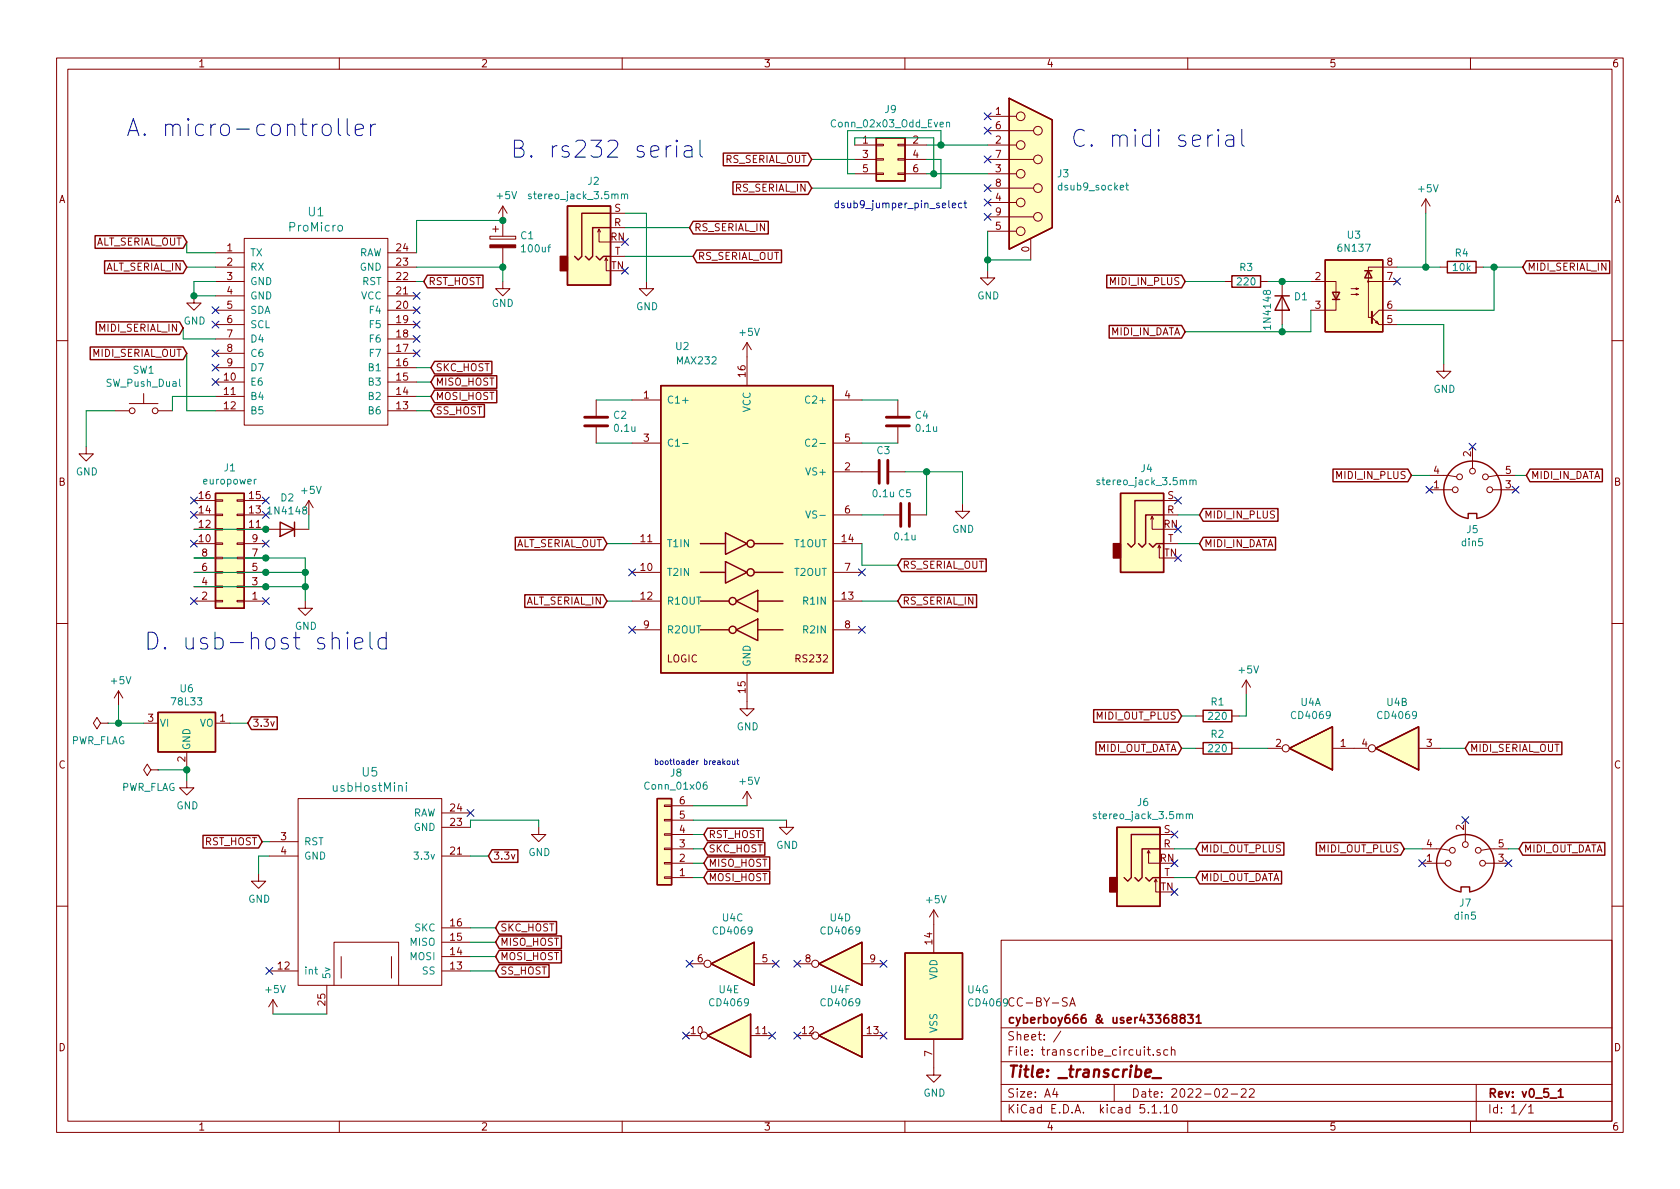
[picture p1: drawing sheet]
<svg xmlns="http://www.w3.org/2000/svg" width="297mm" height="210mm" viewBox="0 0 297 210" stroke-linecap="round" stroke-linejoin="round" font-family="sans-serif">
<g fill="none" stroke="#840000" stroke-width=".18">
<path d="M10 10.3h277v189.9h-277zM12 12.2h273v186.1h-273zM60 10.3v1.9M110 10.3v1.9M160 10.3v1.9M210 10.3v1.9M260 10.3v1.9M87.6 40v1M88.9 36.4v5.4M88.9 36.4l-.8 1.3M88.9 36.4l.8 1.3M107.9 37.7h2.6"/>
<path d="M151.1 30.7h3.8M151.1 28.2h3.8M151.1 25.6h3.8M154.9 30.6h1.3v.3h-1.3zM154.9 25.5h1.3v.3h-1.3zM154.9 28.1h1.3v.2h-1.3zM158.7 30.6h1.3v.3h-1.3zM158.7 25.5h1.3v.3h-1.3zM158.7 28.1h1.3v.2h-1.3zM160 30.7h3.8M160 28.2h3.8M160 25.6h3.8"/>
<path d="M174.6 38.3h8.2M174.6 35.8h5.1M174.6 33.3h8.2M174.6 30.7h5.1M174.6 28.2h8.2M174.6 25.6h5.1M174.6 23.1h8.2M174.6 20.6h5.1M252.1 35.2l-.8 1.2M252.1 35.2v2.5M252.1 35.2l.8 1.2M34.3 52.3v1.3h1.3l-1.3 1.3-1.3-1.3h1.3"/>
<path d="M38.1 49.8h5.1M38.1 47.2h5.1M38.1 44.7h5.1M38.1 59.9h5.1M38.1 57.4h5.1M38.1 54.9h5.1M38.1 52.3h5.1M43.2 42.2h25.4v33h-25.4zM68.6 49.8h5.1M68.6 47.2h5.1M68.6 44.7h5.1M68.6 59.9h5.1"/>
<path d="M68.6 57.4h5.1M68.6 54.9h5.1M68.6 52.3h5.1M86.6 41.8h4.6v.5h-4.6zM87.1 40.5h1M88.9 49.8v1.2h1.3l-1.3 1.3-1.3-1.3h1.3M88.9 43.8v2.8M105.7 41l.2-.5v2.3h2M105.9 40.5l.3 .5M106.9 46.1l.3-.5v2.3h.7M107.2 45.6l.2 .5M107.9 40.3h2.6"/>
<path d="M107.9 45.3h2.6M114.3 49.8v1.2h1.3l-1.3 1.3-1.3-1.3h1.3M174.6 47.9v1.2h1.3l-1.3 1.3-1.2-1.3h1.2M174.6 40.9h5.1M182.2 42.2v3.8M216.5 49.8h1.3M222.9 49.8h1.3M226.7 49.8v7.6M231.8 49.8h4.4v5.1h-4.4M238.9 52.1h1.3l-.4 .1v-.3l.4 .2M238.9 51h1.3l-.4 .2v-.3l.4 .1M241.9 49.8h5.1"/>
<path d="M242.7 56.3l1.1 1.1h3.2M243.2 57l.3-.2 .2 .5zM247 47.2h-5.1v8.9h.7M247 54.9h-3.2l-1.1 1.1M254.6 47.2h1.3M261 47.2h1.3M10 60.2h2M15.2 79v1.3h1.3l-1.3 1.2-1.2-1.2h1.2M20.3 72.6h2.6M22.9 71.4h5M25.4 69.6v1.8M27.9 72.6h2.6"/>
<path d="M38.1 67.6h5.1M38.1 70.1h5.1M38.1 72.6h5.1M38.1 65h5.1M38.1 62.5h5.1M68.6 67.6h5.1M68.6 70.1h5.1M68.6 72.6h5.1M68.6 65h5.1M68.6 62.5h5.1M105.4 70.7v2.8M105.4 75.6v2.8"/>
<path d="M111.8 70.7h5M111.8 78.4h5M132.1 60.6v7.6M132.1 60.6l-.8 1.2M132.1 60.6l.7 1.2M147.3 70.7h5.1M147.3 78.4h5.1M158.7 70.7v2.8M158.7 75.6v2.8M255.3 64.4v1.3h1.2l-1.2 1.2-1.3-1.2h1.3M260.3 79v3.8M285 60.2h2"/>
<path d="M34.3 91.1h3.8M34.3 96.1h3.8M34.3 93.6h3.8M34.3 88.5h3.8M34.3 98.7h3.8M38.1 93.5h1.3v.2h-1.3zM38.1 90.9h1.3v.3h-1.3zM38.1 88.4h1.3v.2h-1.3zM38.1 96h1.3v.3h-1.3zM38.1 98.5h1.3v.3h-1.3zM41.9 93.5h1.3v.2h-1.3zM41.9 90.9h1.3v.3h-1.3z"/>
<path d="M41.9 88.4h1.3v.2h-1.3zM41.9 96h1.3v.3h-1.3zM41.9 98.5h1.3v.3h-1.3zM43.2 91.1h3.8M43.2 96.1h3.8M43.2 93.6h11.4M43.2 88.5h3.8M43.2 98.7h3.8M54.6 88.5l-.8 1.3M54.6 88.5v2.6M54.6 88.5l.8 1.3M111.8 96.1h5"/>
<path d="M147.3 91.1h5.1M147.3 83.4h7.9M147.3 96.1h5.1M156.2 91.1h2.8M157.2 83.4h2.8M161 91.1h2.8M170.2 89.1v1.3h1.2l-1.2 1.3-1.3-1.3h1.3M203.5 91.8l.2-.5v2.3h2M203.7 91.3l.3 .5M204.7 96.9l.3-.5v2.3h.7M205 96.4l.2 .5M205.7 91.1h2.6"/>
<path d="M205.7 96.1h2.6M205.7 88.5h2.6M252.7 84.1h3.3l1.6 .2M252.7 86.6h4.1M263.9 86.6h4.1M268 84.1h-3.3l-1.6 .2M10 110.3h2M34.3 106.3h3.8M34.3 103.8h3.8M34.3 101.2h3.8M38.1 101.1h1.3v.2h-1.3zM38.1 103.6h1.3v.3h-1.3z"/>
<path d="M38.1 106.2h1.3v.2h-1.3zM41.9 101.1h1.3v.2h-1.3zM41.9 103.6h1.3v.3h-1.3zM41.9 106.2h1.3v.2h-1.3zM43.2 106.3h3.8M43.2 103.8h3.8M43.2 101.2h3.8M54 106.3v1.3h1.2l-1.2 1.2-1.3-1.2h1.3M111.8 106.3h5M111.8 101.2h5M111.8 111.4h5M132.1 119v6.3h1.2l-1.2 1.3-1.3-1.3h1.3"/>
<path d="M147.3 106.3h5.1M147.3 101.2h5.1M147.3 111.4h5.1M285 110.3h2M17.8 127.9l-.7-1-.6 1 .6 1 .7-1h1.2M19 127.9h.1M21 122.2l-.8 1.2M21 122.2v2.5M21 122.2l.7 1.2M25.4 127.9h2.5M26.7 136.1l-.7-1-.6 1 .6 1.1 .7-1.1h1.2M27.9 136.1h.1"/>
<path d="M33 138v1.3h1.3l-1.3 1.3-1.3-1.3h1.3M33 133v2.5M38.1 127.9h2.5M132.1 139.9l-.8 1.3M132.1 139.9v2.6M132.1 139.9l.7 1.3M211.5 132.3h1.2M211.5 126.6h1.2M217.8 132.3h1.3M217.8 126.6h1.3M220.3 120.3l-.7 1.2M220.3 120.3v2.5"/>
<path d="M220.3 120.3l.8 1.2M224.2 132.3h2.5M235.6 132.3h6.3M250.8 132.3h3.8M45.7 154.6v1.2h1.3l-1.3 1.3-1.3-1.3h1.3M47.6 151.4h5.1M47.6 148.8h5.1M52.7 141.2h25.4v33h-25.4zM78.1 151.4h5.1M78.1 146.3h5.1M78.1 143.8h5.1M95.2 146.3v1.3h1.3l-1.3 1.2-1.2-1.2h1.2"/>
<path d="M117.5 144.9h1.2v.3h-1.2zM117.5 142.4h1.2v.2h-1.2zM117.5 147.4h1.2v.3h-1.2zM117.5 152.5h1.2v.3h-1.2zM117.5 155.1h1.2v.2h-1.2zM117.5 150h1.2v.2h-1.2zM118.7 155.2h3.9M118.7 152.6h3.9M118.7 150.1h3.9M118.7 147.6h3.9M118.7 145h3.9M118.7 142.5h3.9"/>
<path d="M139.1 145v1.3h1.2l-1.2 1.3-1.3-1.3h1.3M202.8 150.9l.3-.5v2.2h2M203.1 150.4l.2 .5M204.1 156l.2-.6v2.3h.8M204.3 155.4l.3 .6M205.1 155.2h2.5M205.1 150.1h2.5M205.1 147.6h2.5M251.5 150.1h3.3l1.5 .3M251.5 152.6h4M259.1 145v3.8M262.6 152.6h4.1"/>
<path d="M266.7 150.1h-3.3l-1.5 .3M10 160.2h2M47.6 171.7h5.1M48.3 176.8l-.8 1.2M48.3 176.8v2.5M48.3 176.8l.7 1.2M57.8 174.2v5.1M59.1 174.2v-7.6h11.4v7.6M60.3 169.2v3.8M69.2 169.2v3.8M78.1 171.7h5.1M78.1 169.2h5.1"/>
<path d="M78.1 166.6h5.1M78.1 164.1h5.1M121.9 170.4h2.6M133.3 170.4h3.9M141 170.4h2.5M152.4 170.4h3.8M165.1 160.9l-.8 1.3M165.1 160.9v7.6M165.1 160.9l.8 1.3M177 166.3h108v32h-108zM188.7 176.5l-.6-.1-.3 .3 .1 .3 .7 .3 .1 .2-.1 .3a.62 .62 0 0 1-.8 0M189.1 177.9l.5-1.5 .5 1.5"/>
<path d="M189.3 177.5h.7M285 160.2h2M60 198.3v1.9M110 198.3v1.9M121.3 183.1h2.5M132.7 183.1h3.8M141 183.1h2.5M152.4 183.1h3.8M160 198.3v1.9M165.1 183.8v6.3h1.3l-1.3 1.3-1.3-1.3h1.3M177 194.8h108M177 191.8h108"/>
<path d="M177 187.8h108M177 181.8h108M186.5 192.5l-.4 1h1M186.8 193v1M187.6 182.3l-1.3 2M197 191.8v3M202.8 185.6h.6M203 185.1v1.3l.4 .2M203.7 195.8l.4-.5v1.5M203.7 196.8h.8M203.9 186.5v.1M205.1 185.7l-.4-.1-.2 .2 .1 .2 .5 .2v.3h-.6"/>
<path d="M205.2 196.7v.1M205.8 195.8l.4-.5v1.5M205.8 196.8h.9M206.5 185.7l-.5-.1-.2 .3v.6l.2 .1 .5-.1M207.1 185.7l.2-.1 .4 .1v.9M207.1 185.1v1.5M207.5 195.4l.2-.1a.94 .94 0 0 1 0 1.5h-.1a1 1 0 0 1-.1-1.4zM210 198.3v1.9M216.2 192.7l.2-.2h.4l.2 .5-.9 1h.9M217.7 193.5h1.1M219.5 192.7l.2-.2h.3l.3 .2v.3v.2l-.9 .8h.9M220.9 192.7l.2-.2h.4l.2 .2 .1 .3-1 1h1"/>
<path d="M260 198.3v1.9M261 191.8v6.5M269.8 195.2l-1.2 2M270.3 195.8l.4-.5v1.5M270.3 196.8h.8"/>
<circle cx="180.5" cy="20.6" r=".76"/>
<circle cx="180.5" cy="25.6" r=".76"/>
<circle cx="180.5" cy="30.7" r=".76"/>
<circle cx="180.5" cy="35.8" r=".76"/>
<circle cx="183.5" cy="38.3" r=".76"/>
<circle cx="183.5" cy="28.2" r=".76"/>
<circle cx="183.5" cy="33.3" r=".76"/>
<circle cx="183.5" cy="23.1" r=".76"/>
<circle cx="180.5" cy="40.9" r=".76"/>
<circle cx="241.9" cy="49.8" r=".13"/>
<circle cx="23.4" cy="72.6" r=".51"/>
<circle cx="27.4" cy="72.6" r=".51"/>
<circle cx="257.3" cy="86.6" r=".51"/>
<circle cx="258.1" cy="84.3" r=".51"/>
<circle cx="260.3" cy="83.3" r=".51"/>
<circle cx="262.6" cy="84.3" r=".51"/>
<circle cx="263.4" cy="86.6" r=".51"/>
<circle cx="227.3" cy="132.3" r=".63"/>
<circle cx="242.6" cy="132.3" r=".63"/>
<circle cx="256" cy="152.6" r=".51"/>
<circle cx="256.8" cy="150.4" r=".51"/>
<circle cx="259.1" cy="149.3" r=".51"/>
<circle cx="261.4" cy="150.4" r=".51"/>
<circle cx="262.1" cy="152.6" r=".51"/>
<circle cx="125.1" cy="170.4" r=".63"/>
<circle cx="144.1" cy="170.4" r=".63"/>
<circle cx="124.5" cy="183.1" r=".63"/>
<circle cx="144.1" cy="183.1" r=".63"/>
</g>
<path d="M210 179.4h.9l-.5 .6 .5 .1v.7l-.2 .1-.7-.1M211.5 179.9l.4-.5v1.5M207.5 180.1l-.3-.3 .2-.3a.48 .48 0 0 1 .6 .1l-.1 .4a.52 .52 0 0 0-.6 .2 .52 .52 0 0 0 .1 .6l.4 .1 .2-.1 .1-.4-.3-.3M208.9 180.1l-.2-.3v-.2l.2-.2 .5 .1 .1 .2-.1 .2-.6 .2a.48 .48 0 0 0-.1 .7l.2 .1 .5-.1a.48 .48 0 0 0 0-.7h-.2M211.5 180.9h.9M275.5 193l.4-.5v1.5M275.5 194h.9" fill="none" stroke="#840000" stroke-width=".3"/>
<path d="M202.5 189.8l1-.2v-.4l-.6-.1-.3 .3-.1 .9 .2 .1 .6-.1M203.8 190.6h1.5" fill="none" stroke="#840000" stroke-width=".41"/>
<g fill="#ffffc2" stroke="#ffffc2" stroke-width=".18">
<path d="M144.8 170.4l7.6-3.8v7.6z"/>
<path d="M160 168.5h10.2v15.3h-10.2z"/>
<path d="M116.2 141.2h2.5v15.3h-2.5z"/>
<path d="M243.2 132.3l7.6-3.8v7.6z"/>
<path d="M228 132.3l7.6-3.8v7.6z"/>
<path d="M27.9 126h10.2v7h-10.2z"/>
<path d="M178.4 17.4l7.7 3.8v19.1l-7.7 3.8z"/>
<path d="M38.1 87.2h5.1v20.4h-5.1z"/>
<path d="M100.3 36.4h7.6v14h-7.6z"/>
<path d="M116.8 68.2h30.5v50.8h-30.5z"/>
<path d="M125.1 183.1l7.6-3.8v7.6z"/>
<path d="M125.7 170.4l7.6-3.8v7.6z"/>
<path d="M144.8 183.1l7.6-3.8v7.6z"/>
<path d="M198.1 87.2h7.6v14h-7.6z"/>
<path d="M234.3 46h10.2v12.7h-10.2z"/>
<path d="M154.9 24.4h5.1v7.6h-5.1z"/>
<path d="M197.5 146.3h7.6v14h-7.6z"/>
</g>
<g fill="none" stroke="#840000" stroke-width=".25">
<path d="M178.4 17.4l7.7 3.8v19.1l-7.7 3.8zM100.3 36.4h7.6v14h-7.6zM107.9 37.7h-5v7.6l-.7 .7-.6-.7M122.6 39.1h13.2v2.3h-13.2l-.7-1.1zM127.9 27.1h15l.6 1.1-.6 1.1h-15zM129.6 32.2h13.3l.6 1.1-.6 1.1h-13.3zM154.9 24.4h5.1v7.6h-5.1zM16.8 41.7h15.6l.6 1.1-.6 1.1h-15.6zM17 56.9h14.7l.7 1.1-.7 1.2h-14.7zM18.5 46.1h13.9l.6 1.1-.6 1.2h-13.9zM75.6 48.7h9.8v2.2h-9.8l-.7-1.1zM105.4 45.3l.6 .7 .7-.7h1.2"/>
<path d="M107.9 40.3h-3.1v5l-.7 .7-.6-.7M123.2 44.2h15v2.3h-15l-.6-1.2zM195.7 48.7h13.2l.6 1.1-.6 1.1h-13.2zM196.1 57.6h12.8l.6 1.1-.6 1.1h-12.8zM217.8 48.8h5.1v2h-5.1zM225.4 52.3h2.6M226.7 52.3l1.3 2.6h-2.6zM234.3 46h10.2v12.7h-10.2zM235.6 51.7h1.3l-.7 1.3zM235.6 53h1.3M241.3 47.9h1.3M241.9 47.9l.7 1.2h-1.3z"/>
<path d="M255.9 46.2h5.1v2.1h-5.1zM269.9 46.1h14.7v2.3h-14.7l-.7-1.2zM16 61.4h16.4l.6 1.1-.6 1.1h-16.4zM76.8 63.9h10.2v2.2h-10.2l-.6-1.1zM76.8 66.4h11v2.3h-11l-.6-1.1zM76.8 69h11v2.2h-11l-.6-1.1zM76.8 71.5h8.8v2.3h-8.8l-.6-1.2zM116.8 68.2h30.5v50.8h-30.5zM38.1 87.2h5.1v20.4h-5.1zM49.5 92.3l2.6 1.3-2.6 1.3zM52.1 92.3v2.6M91.1 95h15.6l.6 1.1-.6 1.2h-15.6z"/>
<path d="M123.8 96.1h4.5M128.3 99.3l3.8 1.9-3.8 1.9zM128.3 94.2l3.8 1.9-3.8 1.9zM133.3 96.1h5.1M159.4 98.8h15v2.3h-15l-.7-1.2zM198.1 87.2h7.6v14h-7.6zM203.2 96.1l.6 .7 .7-.7h1.2M205.7 91.1h-3.1v5l-.7 .7-.6-.7M205.7 88.5h-5v7.6l-.7 .7-.6-.7M212.7 95h12.8v2.3h-12.8l-.6-1.2zM212.7 89.9h13.3v2.3h-13.3l-.6-1.1zM235.7 83h13.2l.7 1.1-.7 1.1h-13.2z"/>
<path d="M259.6 91.7a5.1 5.1 0 0 1-3.5-7.8 5.1 5.1 0 0 1 8.5 0 5.1 5.1 0 0 1-3.5 7.8M259.6 91.6v-.8h1.5v.8M270.5 83h12.8v2.2h-12.8l-.6-1.1zM92.8 105.2h13.9l.6 1.1-.6 1.1h-13.9zM123.8 101.2h4.5M123.8 111.4h5.1M123.8 106.3h5.1M130.2 111.4l3.8-1.9v3.8zM130.2 106.3l3.8-1.9v3.8zM133.3 101.2h5.1M134 111.4h4.4M134 106.3h4.4"/>
<path d="M159.4 105.2h13.3v2.2h-13.3l-.7-1.1zM27.9 126h10.2v7h-10.2zM44.4 126.8h4.6v2.2h-4.6l-.6-1.1zM193.4 125.5h14.9l.6 1.1-.6 1.1h-14.9zM193.8 131.2h14.5l.6 1.1-.6 1.1h-14.5zM212.7 131.3h5.1v2h-5.1zM212.7 125.6h5.1v2h-5.1zM228 132.3l7.6-3.8v7.6zM243.2 132.3l7.6-3.8v7.6zM259.7 131.2h16.4v2.2h-16.4l-.6-1.1zM35.9 147.7h9.8l.7 1.1-.7 1.2h-9.8zM87 150.3h4.6v2.2h-4.6l-.6-1.1z"/>
<path d="M116.2 141.2h2.5v15.3h-2.5zM125.1 149h10.1v2.2h-10.1l-.6-1.1zM125.1 151.5h11v2.3h-11l-.6-1.2zM125.1 154.1h11v2.2h-11l-.6-1.1zM125.1 146.5h9.8v2.2h-9.8l-.6-1.1zM197.5 146.3h7.6v14h-7.6zM202.6 155.2l.6 .6 .6-.6h1.3M205.1 150.1h-3.2v5.1l-.6 .6-.6-.6M205.1 147.6h-5.1v7.6l-.6 .6-.6-.6M212.1 154.1h14.5v2.2h-14.5l-.6-1.1zM212.1 149h14.9v2.2h-14.9l-.6-1.1zM232.7 149h14.9l.7 1.1-.7 1.1h-14.9z"/>
<path d="M258.3 157.7a5.1 5.1 0 0 1-3.5-7.8 5.1 5.1 0 0 1 8.6 0 5.1 5.1 0 0 1-3.6 7.8M258.3 157.6v-.8h1.5v.8M269.2 149h14.5v2.2h-14.5l-.6-1.1zM88.3 163h10.1v2.2h-10.1l-.7-1.1zM88.3 165.5h11v2.2h-11l-.7-1.1zM88.3 168h11v2.3h-11l-.7-1.1zM88.3 170.6h8.8v2.2h-8.8l-.7-1.1zM125.7 170.4l7.6-3.8v7.6zM144.8 170.4l7.6-3.8v7.6zM160 168.5h10.2v15.3h-10.2zM125.1 183.1l7.6-3.8v7.6zM144.8 183.1l7.6-3.8v7.6z"/>
<circle cx="132.7" cy="96.1" r=".63"/>
<circle cx="129.5" cy="106.3" r=".63"/>
<circle cx="129.5" cy="111.4" r=".63"/>
<circle cx="132.7" cy="101.2" r=".63"/>
</g>
<path d="M103.4 75.3h4M103.4 73.8h4M156.7 75.3h4.1M156.7 73.8h4.1M155.4 81.4v4.1M157 81.4v4.1M159.3 89v4.1M160.8 89v4.1" fill="none" stroke="#840000" stroke-width=".51"/>
<g fill="none" stroke="#008484" stroke-width=".18">
<path d="M59.8 40l.2-.2 .5 .2 .1 .6-.2 .2-.4 .1-.2-.2zM93.9 34.4l-.3-.1-.2 .2 .1 .2 .4 .1v.3h-.5M109.9 34.4l.2-.1 .3 .1v.7M110.4 34.5l.2-.2 .3 .1 .1 .7M167.4 21.7l.1-.1 .3 .1 .1 .7M167.4 21.6v.8M199 32.8h.5M199.2 32.3v1.1l.3 .2M31.7 67.1v1l.2 .2M120.7 78.4h1M143.2 70.1a.5 .5 0 0 0-.6 .1 .5 .5 0 0 0-.2 .6 .45 .45 0 0 0 .2 .4 .45 .45 0 0 0 .6 0M143.2 77.8a.5 .5 0 0 0-.6 0 .5 .5 0 0 0-.2 .6 .45 .45 0 0 0 .2 .5 .45 .45 0 0 0 .6-.1"/>
<path d="M45.3 84.8l-.3 .2M142.5 90.3l.4 1.3 .4-1.3M194.4 84.9h-.3l-.2 .2 .1 .1 .4 .2v.3h-.5M210.4 85l.2-.1h.3v.8M210.9 85.1l.2-.2h.3l.1 .8M71.9 138.4v.1M71.9 138.9v1M124.9 138.3l-.3 .1a.87 .87 0 0 0 0 1.2l.4-.2v-.5l-.4-.1-.3 .2M193.8 144l-.3-.1-.2 .2v.2l.5 .1v.3h-.5M209.8 144.1l.1-.2 .3 .1 .1 .8M210.3 144.1l.2-.2 .3 .1v.8"/>
</g>
<g fill="#840000" stroke="#840000" stroke-width=".25">
<path d="M99.1 45.3h1.2v2.6h-1.2z"/>
<path d="M196.8 96.1h1.3v2.6h-1.3z"/>
<path d="M196.2 155.2h1.3v2.5h-1.3z"/>
</g>
<path d="M86.6 43.3h4.6v.5h-4.6z" fill="#840000" stroke="#840000" stroke-width=".18"/>
<path d="M242.6 55.1v2" fill="none" stroke="#840000" stroke-width=".36"/>
<g fill="none" stroke="#008400" stroke-width=".18">
<path d="M88.9 39h-15.2v5.7M110.5 37.7h3.8v12.1M143.5 28.2h7.6M151.1 25.6v-1.2h14v6.3M163.8 28.2h2.6v5.1h-22.9M163.8 30.7h10.8M163.8 25.6h10.8M166.4 25.6v-2.5h-16.5v7.6h1.2M252.1 37.7v9.5M32.4 58v1.9h5.7M33 47.2h5.1M33 42.8v1.9h5.1"/>
<path d="M38.1 49.8h-3.8v2.5h3.8M73.7 47.2h15.2M73.7 49.8h1.2M88.9 46.6v3.2M110.5 45.3h12.1M110.5 40.3h11.4M174.6 40.9v7M174.6 46h7.6M209.5 49.8h7M224.2 49.8h7.6M226.7 57.4v1.3M231.8 54.9v3.8h-22.3"/>
<path d="M247 47.2h7.6M247 57.4h8.3v7M262.3 47.2h6.9M264.2 47.2v7.7h-17.2M20.3 72.6h-5.1v6.4M33 62.5v10.1h5.1M38.1 70.1h-7.6v2.5M73.7 72.6h2.5M73.7 70.1h2.5M73.7 65h2.5M73.7 67.6h2.5M105.4 78.4h6.4"/>
<path d="M105.4 70.7h6.4M152.4 78.4h6.3M152.4 70.7h6.3M34.3 93.6h12.7M34.3 98.7h19.7v7.6M54.6 91.1v2.5M107.3 96.1h4.5M152.4 91.1h3.8M152.4 96.1v3.8h6.3M160 83.4h10.2v5.7M163.8 83.4v7.7M208.3 96.1h3.8"/>
<path d="M208.3 91.1h3.8M249.6 84.1h3.1M268 84.1h1.9M34.3 101.2h19.7M34.3 103.8h19.7M107.3 106.3h4.5M152.4 106.3h6.3M19 127.9h6.4M21 124.7v3.2M27.9 136.1h5.1M33 135.5v2.5M40.6 127.9h3.2"/>
<path d="M208.9 132.3h2.6M208.9 126.6h2.6M219.1 132.3h5.1M220.3 122.8v3.8h-1.2M254.6 132.3h4.5M46.4 148.8h1.2M47.6 151.4h-1.9v3.2M83.2 151.4h3.2M83.2 146.3v-1.3h12v1.3M122.6 155.2h1.9M122.6 150.1h1.9M122.6 152.6h1.9"/>
<path d="M122.6 147.6h1.9M122.6 145h16.5M122.6 142.5h9.5M207.6 155.2h3.9M207.6 150.1h3.9M248.3 150.1h3.2M266.7 150.1h1.9M48.3 179.3h9.5M83.2 169.2h4.4M83.2 166.6h4.4M83.2 164.1h4.4M83.2 171.7h4.4"/>
</g>
<g fill="none" stroke="#0000c2" stroke-width=".18">
<path d="M57.1 22.2a.81 .81 0 0 1 .8-.2 .81 .81 0 0 1 .6 .5v.9a.81 .81 0 0 1-.7 .6 .81 .81 0 0 1-.8-.6v-.9zM59.8 21v2.5l.2 .3 .2 .2M61.4 21v2.5l.1 .3 .3 .2M62.8 23l1.5-.3-.2-.6-.3-.1h-.6l-.2 .1-.2 .3v1.1l.2 .3 .2 .2h.6l.3-.2M65.5 22v2M66.4 22a.77 .77 0 0 0-.9 .5M118.6 25.8a.77 .77 0 0 0-.8 .6M119.6 24.8l-.1 .1 .1 .2 .2-.2-.2-.1v.3M119.6 25.8v2M121.1 25.9l.2-.1h.6l.3 .1 .2 .3v1.6M122.4 26.5l-.3 .1h-.8a.6 .6 0 0 0-.4 .6 .6 .6 0 0 0 .4 .6h.8l.3-.2M123.8 24.8v2.6l.1 .2 .3 .2"/>
<path d="M168.4 36.3l.6-.1-.1-.2-.3-.1-.2 .2v.6h.5M170.1 36l-.4-.1-.2 .2 .1 .6h.5M170.4 35.9h.5M170.6 35.5v1.1l.3 .1M215.4 22.9l-.1 .1 .1 .2 .1-.2-.1-.1v.3M215.4 23.9v2M216.8 24l.3-.1h.6l.3 .1 .1 .3v1.6M218.1 24.6l-.3 .1h-.7a.59 .59 0 0 0-.4 .6 .59 .59 0 0 0 .4 .6h.7l.3-.2M219.6 22.9v2.5l.1 .3 .3 .2M61.4 111.8l-.1 .1 .1 .2 .2-.2-.2-.1v.3M61.4 112.8v2M62.7 113.8l1.4-.3-.1-.6-.3-.1h-.6l-.2 .1-.2 .3v1.1l.2 .3 .2 .2h.6l.3-.2"/>
<path d="M65.4 111.8v2.5l.2 .3 .3 .2M68.3 112.9l-.3-.1h-.6l-.4 .2-.1 .4v.8l.2 .4 .3 .2h.6l.3-.2M68.3 111.8v3M128.6 134.6h.4v.5h-.4zM129.5 134.5v.6h.4M129.9 134.5v.7M130.3 134.5h.3M130.4 134.2v.8l.2 .2"/>
</g>
<g fill="#008400" stroke="#008400" stroke-width=".25">
<circle cx="34.3" cy="52.3" r=".51"/>
<circle cx="47" cy="103.8" r=".51"/>
<circle cx="166.4" cy="25.6" r=".51"/>
<circle cx="47" cy="101.2" r=".51"/>
<circle cx="47" cy="98.7" r=".51"/>
<circle cx="88.9" cy="39" r=".51"/>
<circle cx="47" cy="93.6" r=".51"/>
<circle cx="88.9" cy="47.2" r=".51"/>
<circle cx="226.7" cy="49.8" r=".51"/>
<circle cx="252.1" cy="47.2" r=".51"/>
<circle cx="174.6" cy="46" r=".51"/>
<circle cx="163.8" cy="83.4" r=".51"/>
<circle cx="33" cy="136.1" r=".51"/>
<circle cx="21" cy="127.9" r=".51"/>
<circle cx="54" cy="103.8" r=".51"/>
<circle cx="264.2" cy="47.2" r=".51"/>
<circle cx="54" cy="101.2" r=".51"/>
<circle cx="226.7" cy="58.7" r=".51"/>
<circle cx="165.1" cy="30.7" r=".51"/>
</g>
<g fill="none" stroke="#000084" stroke-width=".18">
<path d="M174 20l1.2 1.2M175.2 20l-1.2 1.2M174 22.5l1.2 1.2M174 27.6l1.2 1.2M174 32.7l1.2 1.2M174 35.2l1.2 1.2M174 37.7l1.2 1.3M175.2 37.7l-1.2 1.3M175.2 22.5l-1.2 1.2M175.2 27.6l-1.2 1.2M175.2 32.7l-1.2 1.2M175.2 35.2l-1.2 1.2"/>
<path d="M37.5 56.8l1.2 1.2M37.5 54.2l1.2 1.3M38.7 56.8l-1.2 1.2M38.7 54.2l-1.2 1.3M73.1 54.2l1.2 1.3M73.1 56.8l1.2 1.2M73.1 59.3l1.2 1.2M73.1 51.7l1.2 1.2M74.3 54.2l-1.2 1.3M74.3 56.8l-1.2 1.2M74.3 59.3l-1.2 1.2M74.3 51.7l-1.2 1.2"/>
<path d="M109.9 42.2l1.2 1.2M109.9 47.3l1.2 1.2M111.1 42.2l-1.2 1.2M111.1 47.3l-1.2 1.2M246.4 49.2l1.2 1.2M247.6 49.2l-1.2 1.2M37.5 61.9l1.2 1.2M37.5 64.4l1.2 1.2M37.5 66.9l1.2 1.3M38.7 61.9l-1.2 1.2M38.7 64.4l-1.2 1.2M38.7 66.9l-1.2 1.3"/>
<path d="M73.1 61.9l1.2 1.2M74.3 61.9l-1.2 1.2M259.7 78.4l1.3 1.2M261 78.4l-1.3 1.2M33.7 95.5l1.2 1.2M33.7 90.4l1.2 1.3M33.7 87.9l1.2 1.2M34.9 95.5l-1.2 1.2M34.9 90.4l-1.2 1.3M34.9 87.9l-1.2 1.2M46.4 95.5l1.2 1.2M46.4 87.9l1.2 1.2"/>
<path d="M46.4 90.4l1.2 1.3M47.6 95.5l-1.2 1.2M47.6 87.9l-1.2 1.2M47.6 90.4l-1.2 1.3M207.7 98.1l1.2 1.2M207.7 93l1.2 1.2M207.7 87.9l1.2 1.2M208.9 87.9l-1.2 1.2M208.9 98.1l-1.2 1.2M208.9 93l-1.2 1.2M252.1 86l1.2 1.2M253.3 86l-1.2 1.2"/>
<path d="M267.4 86l1.2 1.2M268.6 86l-1.2 1.2M33.7 105.7l1.2 1.2M34.9 105.7l-1.2 1.2M46.4 105.7l1.2 1.2M47.6 105.7l-1.2 1.2M111.2 100.6l1.2 1.2M111.2 110.8l1.2 1.2M112.4 100.6l-1.2 1.2M112.4 110.8l-1.2 1.2M151.8 100.6l1.2 1.2M151.8 110.8l1.2 1.2"/>
<path d="M153 100.6l-1.2 1.2M153 110.8l-1.2 1.2M82.6 143.1l1.2 1.3M83.8 143.1l-1.2 1.3M207 157.1l1.3 1.2M207 152l1.3 1.3M207 147l1.3 1.2M208.3 157.1l-1.3 1.2M208.3 152l-1.3 1.3M208.3 147l-1.3 1.2M250.9 152l1.2 1.3M252.1 152l-1.2 1.3"/>
<path d="M258.5 144.4l1.2 1.2M259.7 144.4l-1.2 1.2M266.1 152l1.2 1.3M267.3 152l-1.2 1.3M47 171.1l1.2 1.2M48.2 171.1l-1.2 1.2M121.3 169.8l1.2 1.2M122.5 169.8l-1.2 1.2M136.6 169.8l1.2 1.2M137.8 169.8l-1.2 1.2M140.4 169.8l1.2 1.2M141.6 169.8l-1.2 1.2"/>
<path d="M155.6 169.8l1.2 1.2M156.8 169.8l-1.2 1.2M120.7 182.5l1.2 1.2M121.9 182.5l-1.2 1.2M135.9 182.5l1.2 1.2M137.1 182.5l-1.2 1.2M140.4 182.5l1.2 1.2M141.6 182.5l-1.2 1.2M155.6 182.5l1.2 1.2M156.8 182.5l-1.2 1.2"/>
</g>
<g font-size="4.2" fill="#0000c2">
<text x="22.2" y="24.1">A. micro-controller</text>
<text x="90.2" y="27.9">B. rs232 serial</text>
<text x="189.2" y="26">C. midi serial</text>
<text x="25.4" y="114.9">D. usb-host shield</text>
</g>
<text font-size="2.8" fill="#840000" x="178" y="190.5">Title: _transcribe_</text>
<g font-size="2.1" fill="#008484">
<text x="51.3" y="40.9">ProMicro</text>
<text x="54.5" y="38.2">U1</text>
<text x="64.1" y="137.3">U5</text>
<text x="59.1" y="140">usbHostMini</text>
</g>
<g font-size="2.1" fill="#840000">
<text x="178" y="178">CC-BY-SA</text>
<text x="178" y="184">Sheet: /</text>
<text x="178" y="181">cyberboy666 &amp; user43368831</text>
<text x="178" y="186.7">File: transcribe_circuit.sch</text>
<text x="178" y="196.9">KiCad E.D.A. kicad 5.1.10</text>
<text x="178" y="194.1">Size: A4</text>
<text x="200" y="194.1">Date: 2022-02-22</text>
<text x="263" y="194.1">Rev: v0_5_1</text>
<text x="263" y="196.9">Id: 1/1</text>
</g>
<g font-size="1.8" fill="#840000">
<text x="35" y="11.9">1</text>
<text x="85" y="11.9">2</text>
<text x="135" y="11.9">3</text>
<text x="185" y="11.9">4</text>
<text x="235" y="11.9">5</text>
<text x="285" y="11.9">6</text>
<text x="176" y="20.3">1</text>
<text x="176" y="22.9">6</text>
<text x="128.1" y="28.8">RS_SERIAL_OUT</text>
<text x="152.6" y="25.4">1</text>
<text x="152.6" y="27.9">3</text>
<text x="161.4" y="25.4">2</text>
<text x="161.4" y="27.9">4</text>
<text x="176" y="25.4">2</text>
<text x="176" y="27.9">7</text>
<text x="10.4" y="35.9">A</text>
<text x="130" y="33.9">RS_SERIAL_IN</text>
<text x="152.6" y="30.5">5</text>
<text x="161.4" y="30.5">6</text>
<text x="176" y="30.5">3</text>
<text x="176" y="35.6">4</text>
<text x="176" y="33">8</text>
<text x="285.4" y="35.9">A</text>
<text x="108.6" y="40">R</text>
<text x="108.6" y="37.5">S</text>
<text x="122.7" y="40.9">RS_SERIAL_IN</text>
<text x="176" y="40.6">5</text>
<text x="176" y="38.1">9</text>
<text x="16.6" y="43.4">ALT_SERIAL_OUT</text>
<text x="18.6" y="47.9">ALT_SERIAL_IN</text>
<text x="40.2" y="44.4">1</text>
<text x="40.2" y="47">2</text>
<text x="70.2" y="47">23</text>
<text x="70.2" y="44.4">24</text>
<text x="107.9" y="42.5">RN</text>
<text x="108.1" y="47.6">TN</text>
<text x="108.7" y="45.1">T</text>
<text x="123.3" y="46">RS_SERIAL_OUT</text>
<text x="182" y="44.5" transform="rotate(-90 182 44.5)">0</text>
<text x="245.3" y="47">8</text>
<text x="270" y="47.9">MIDI_SERIAL_IN</text>
<text x="40.2" y="49.5">3</text>
<text x="40.2" y="52.1">4</text>
<text x="70.2" y="52.1">21</text>
<text x="70.2" y="49.5">22</text>
<text x="75.7" y="50.4">RST_HOST</text>
<text x="196.6" y="50.4">MIDI_IN_PLUS</text>
<text x="232.6" y="49.5">2</text>
<text x="245.3" y="49.5">7</text>
<text x="17.7" y="58.7">MIDI_SERIAL_IN</text>
<text x="40.2" y="54.6">5</text>
<text x="40.2" y="57.1">6</text>
<text x="40.2" y="59.7">7</text>
<text x="70.2" y="59.7">18</text>
<text x="70.2" y="57.1">19</text>
<text x="70.2" y="54.6">20</text>
<text x="196.4" y="59.3">MIDI_IN_DATA</text>
<text x="232.6" y="54.6">3</text>
<text x="245.3" y="57.1">5</text>
<text x="245.3" y="54.6">6</text>
<text x="16.3" y="63.1">MIDI_SERIAL_OUT</text>
<text x="40.2" y="62.2">8</text>
<text x="40.2" y="64.8">9</text>
<text x="70.2" y="64.8">16</text>
<text x="70.2" y="62.2">17</text>
<text x="77" y="65.7">SKC_HOST</text>
<text x="39.7" y="67.3">10</text>
<text x="39.7" y="69.8">11</text>
<text x="70.2" y="69.8">14</text>
<text x="70.2" y="67.3">15</text>
<text x="77" y="68.2">MISO_HOST</text>
<text x="77" y="70.7">MOSI_HOST</text>
<text x="113.8" y="70.5">1</text>
<text x="131.8" y="66.6" transform="rotate(-90 131.8 66.6)">16</text>
<text x="149.4" y="70.5">4</text>
<text x="39.7" y="72.4">12</text>
<text x="70.2" y="72.4">13</text>
<text x="77" y="73.3">SS_HOST</text>
<text x="113.8" y="78.1">3</text>
<text x="149.4" y="83.2">2</text>
<text x="149.4" y="78.1">5</text>
<text x="253.5" y="83.8">4</text>
<text x="260.1" y="80.7" transform="rotate(-90 260.1 80.7)">2</text>
<text x="266.2" y="83.8">5</text>
<text x="10.4" y="85.9">B</text>
<text x="35.2" y="88.3">16</text>
<text x="44.1" y="88.3">15</text>
<text x="206.4" y="88.3">S</text>
<text x="236.6" y="84.7">MIDI_IN_PLUS</text>
<text x="253.5" y="86.4">1</text>
<text x="266.2" y="86.4">3</text>
<text x="270.7" y="84.7">MIDI_IN_DATA</text>
<text x="285.4" y="85.9">B</text>
<text x="35.2" y="95.9">10</text>
<text x="35.2" y="93.3">12</text>
<text x="35.2" y="90.8">14</text>
<text x="44.1" y="93.3">11</text>
<text x="44.1" y="90.8">13</text>
<text x="44.6" y="95.9">9</text>
<text x="113.3" y="95.9">11</text>
<text x="148.9" y="95.9">14</text>
<text x="149.4" y="90.8">6</text>
<text x="205.7" y="93.3">RN</text>
<text x="206.4" y="90.8">R</text>
<text x="206.5" y="95.9">T</text>
<text x="212.9" y="91.7">MIDI_IN_PLUS</text>
<text x="35.7" y="101">6</text>
<text x="35.7" y="98.4">8</text>
<text x="44.6" y="101">5</text>
<text x="44.6" y="98.4">7</text>
<text x="90.9" y="96.8">ALT_SERIAL_OUT</text>
<text x="113.3" y="101">10</text>
<text x="149.4" y="101">7</text>
<text x="159.5" y="100.6">RS_SERIAL_OUT</text>
<text x="205.8" y="98.4">TN</text>
<text x="212.9" y="96.8">MIDI_IN_DATA</text>
<text x="35.7" y="106">2</text>
<text x="35.7" y="103.5">4</text>
<text x="44.6" y="106">1</text>
<text x="44.6" y="103.5">3</text>
<text x="92.9" y="106.9">ALT_SERIAL_IN</text>
<text x="113.3" y="106">12</text>
<text x="148.9" y="106">13</text>
<text x="159.5" y="106.9">RS_SERIAL_IN</text>
<text x="113.8" y="111.1">9</text>
<text x="149.4" y="111.1">8</text>
<text x="117.9" y="117.1">LOGIC</text>
<text x="140.8" y="117.1">RS232</text>
<text x="131.8" y="122.5" transform="rotate(-90 131.8 122.5)">15</text>
<text x="26.2" y="127.6">3</text>
<text x="38.9" y="127.6">1</text>
<text x="44.6" y="128.5">3.3v</text>
<text x="194" y="127.2">MIDI_OUT_PLUS</text>
<text x="10.4" y="135.9">C</text>
<text x="32.8" y="134.7" transform="rotate(-90 32.8 134.7)">2</text>
<text x="193.8" y="133">MIDI_OUT_DATA</text>
<text x="225.6" y="132.1">2</text>
<text x="237" y="132.1">1</text>
<text x="240.8" y="132.1">4</text>
<text x="252.2" y="132.1">3</text>
<text x="259.9" y="133">MIDI_SERIAL_OUT</text>
<text x="285.4" y="135.9">C</text>
<text x="79.7" y="143.5">24</text>
<text x="120.2" y="142.2">6</text>
<text x="36.1" y="149.5">RST_HOST</text>
<text x="49.7" y="148.6">3</text>
<text x="79.7" y="146">23</text>
<text x="120.2" y="149.9">3</text>
<text x="120.2" y="147.3">4</text>
<text x="120.2" y="144.8">5</text>
<text x="125.2" y="148.2">RST_HOST</text>
<text x="205.7" y="149.9">R</text>
<text x="205.8" y="147.3">S</text>
<text x="252.2" y="149.9">4</text>
<text x="258.8" y="146.8" transform="rotate(-90 258.8 146.8)">2</text>
<text x="264.9" y="149.9">5</text>
<text x="49.7" y="151.1">4</text>
<text x="79.7" y="151.1">21</text>
<text x="87.1" y="152">3.3v</text>
<text x="120.2" y="154.9">1</text>
<text x="120.2" y="152.4">2</text>
<text x="125.2" y="150.7">SKC_HOST</text>
<text x="125.2" y="153.3">MISO_HOST</text>
<text x="125.2" y="155.8">MOSI_HOST</text>
<text x="205.1" y="152.4">RN</text>
<text x="205.8" y="154.9">T</text>
<text x="212.2" y="155.8">MIDI_OUT_DATA</text>
<text x="212.2" y="150.7">MIDI_OUT_PLUS</text>
<text x="233.3" y="150.7">MIDI_OUT_PLUS</text>
<text x="252.2" y="152.4">1</text>
<text x="264.9" y="152.4">3</text>
<text x="269.4" y="150.7">MIDI_OUT_DATA</text>
<text x="205.2" y="157.5">TN</text>
<text x="79.7" y="166.4">15</text>
<text x="79.7" y="163.8">16</text>
<text x="88.4" y="164.7">SKC_HOST</text>
<text x="88.4" y="167.3">MISO_HOST</text>
<text x="164.8" y="166.9" transform="rotate(-90 164.8 166.9)">14</text>
<text x="49.2" y="171.4">12</text>
<text x="79.7" y="171.4">13</text>
<text x="79.7" y="168.9">14</text>
<text x="88.4" y="169.8">MOSI_HOST</text>
<text x="88.4" y="172.3">SS_HOST</text>
<text x="123.3" y="170.2">6</text>
<text x="134.8" y="170.2">5</text>
<text x="142.4" y="170.2">8</text>
<text x="153.8" y="170.2">9</text>
<text x="57.5" y="177.7" transform="rotate(-90 57.5 177.7)">25</text>
<text x="10.4" y="185.9">D</text>
<text x="122.2" y="182.9">10</text>
<text x="133.7" y="182.9">11</text>
<text x="141.9" y="182.9">12</text>
<text x="153.3" y="182.9">13</text>
<text x="285.4" y="185.9">D</text>
<text x="164.8" y="186.8" transform="rotate(-90 164.8 186.8)">7</text>
<text x="35" y="199.9">1</text>
<text x="85" y="199.9">2</text>
<text x="135" y="199.9">3</text>
<text x="185" y="199.9">4</text>
<text x="235" y="199.9">5</text>
<text x="285" y="199.9">6</text>
</g>
<g font-size="1.8" fill="#008484">
<text x="147.4" y="22.5">Conn_02x03_Odd_Even</text>
<text x="156.5" y="20">J9</text>
<text x="87.9" y="35.2">+5V</text>
<text x="94.1" y="35.2">stereo_jack_3.5mm</text>
<text x="104" y="32.7">J2</text>
<text x="187" y="31.4">J3</text>
<text x="187.4" y="33.7">dsub9_socket</text>
<text x="250.9" y="34">+5V</text>
<text x="44.2" y="45.3">TX</text>
<text x="44.2" y="47.9">RX</text>
<text x="63.3" y="45.3">RAW</text>
<text x="63.6" y="47.9">GND</text>
<text x="92.1" y="42.3">C1</text>
<text x="92.4" y="44.6">100uf</text>
<text x="219.2" y="47.9">R3</text>
<text x="236.8" y="44.5">6N137</text>
<text x="238.3" y="42.2">U3</text>
<text x="257" y="47.9">10k</text>
<text x="257.3" y="45.4">R4</text>
<text x="44.2" y="50.4">GND</text>
<text x="44.2" y="53">GND</text>
<text x="63.8" y="53">VCC</text>
<text x="64" y="50.4">RST</text>
<text x="172.8" y="53">GND</text>
<text x="218.9" y="50.5">220</text>
<text x="228.9" y="53.1">D1</text>
<text x="32.5" y="57.4">GND</text>
<text x="44.2" y="55.5">SDA</text>
<text x="44.2" y="58">SCL</text>
<text x="65.5" y="58">F5</text>
<text x="65.5" y="55.5">F4</text>
<text x="86.9" y="54.3">GND</text>
<text x="112.5" y="54.9">GND</text>
<text x="130.9" y="59.4">+5V</text>
<text x="224.7" y="57.9" transform="rotate(-90 224.7 57.9)">1N4148</text>
<text x="44.2" y="60.6">D4</text>
<text x="44.2" y="63.1">C6</text>
<text x="44.2" y="65.7">D7</text>
<text x="65.3" y="65.7">B1</text>
<text x="65.5" y="63.1">F7</text>
<text x="65.5" y="60.6">F6</text>
<text x="119.5" y="61.9">U2</text>
<text x="119.8" y="64.4">MAX232</text>
<text x="18.9" y="68.4">SW_Push_Dual</text>
<text x="23.5" y="66.1">SW1</text>
<text x="44.2" y="68.2">E6</text>
<text x="44.2" y="70.7">B4</text>
<text x="65.3" y="70.7">B2</text>
<text x="65.3" y="68.2">B3</text>
<text x="117.9" y="71.4">C1+</text>
<text x="143" y="71.4">C2+</text>
<text x="253.4" y="69.5">GND</text>
<text x="44.2" y="73.3">B5</text>
<text x="65.3" y="73.3">B6</text>
<text x="108.5" y="74.1">C2</text>
<text x="108.7" y="76.4">0.1u</text>
<text x="132.7" y="72.9" transform="rotate(-90 132.7 72.9)">VCC</text>
<text x="161.9" y="74.1">C4</text>
<text x="162.1" y="76.4">0.1u</text>
<text x="39.7" y="83.4">J1</text>
<text x="117.9" y="79">C1-</text>
<text x="143.5" y="79">C2-</text>
<text x="155.1" y="80.3">C3</text>
<text x="201.8" y="83.5">J4</text>
<text x="13.4" y="84.1">GND</text>
<text x="36.1" y="85.7">europower</text>
<text x="49.7" y="88.7">D2</text>
<text x="53.4" y="87.3">+5V</text>
<text x="142.9" y="84.1">VS+</text>
<text x="154.5" y="87.9">0.1u C5</text>
<text x="194.6" y="85.8">stereo_jack_3.5mm</text>
<text x="47.7" y="91">1N4148</text>
<text x="143.4" y="91.7">VS-</text>
<text x="158.3" y="95.5">0.1u</text>
<text x="168.4" y="94.2">GND</text>
<text x="259.4" y="94.3">J5</text>
<text x="117.9" y="101.8">T2IN</text>
<text x="117.9" y="96.8">T1IN</text>
<text x="140.5" y="96.8">T1OUT</text>
<text x="140.5" y="101.8">T2OUT</text>
<text x="258.5" y="96.6">din5</text>
<text x="117.9" y="106.9">R1OUT</text>
<text x="142.3" y="106.9">R1IN</text>
<text x="52.1" y="111.4">GND</text>
<text x="117.9" y="112">R2OUT</text>
<text x="142.3" y="112">R2IN</text>
<text x="132.7" y="118" transform="rotate(-90 132.7 118)">GND</text>
<text x="219.1" y="119.1">+5V</text>
<text x="19.7" y="121">+5V</text>
<text x="30.5" y="124.7">78L33</text>
<text x="31.9" y="122.4">U6</text>
<text x="214.1" y="124.8">R1</text>
<text x="230" y="124.8">U4A</text>
<text x="245.3" y="124.8">U4B</text>
<text x="12.5" y="131.6">PWR_FLAG</text>
<text x="28.2" y="128.5">VI</text>
<text x="35.3" y="128.5">VO</text>
<text x="130.3" y="129.2">GND</text>
<text x="213.8" y="127.3">220</text>
<text x="214.1" y="130.5">R2</text>
<text x="228.5" y="127.1">CD4069</text>
<text x="243.8" y="127.1">CD4069</text>
<text x="33.7" y="132.7" transform="rotate(-90 33.7 132.7)">GND</text>
<text x="118.6" y="137.3">J8</text>
<text x="213.8" y="133">220</text>
<text x="21.4" y="139.9">PWR_FLAG</text>
<text x="31.2" y="143.1">GND</text>
<text x="114.3" y="139.6">Conn_01x06</text>
<text x="130.9" y="138.8">+5V</text>
<text x="201.1" y="142.5">J6</text>
<text x="53.7" y="149.5">RST</text>
<text x="72.9" y="144.4">RAW</text>
<text x="73.2" y="146.9">GND</text>
<text x="194" y="144.9">stereo_jack_3.5mm</text>
<text x="53.7" y="152">GND</text>
<text x="73.6" y="152">3.3v</text>
<text x="93.4" y="151.4">GND</text>
<text x="137.2" y="150.1">GND</text>
<text x="43.9" y="159.6">GND</text>
<text x="163.9" y="159.7">+5V</text>
<text x="258.1" y="160.3">J7</text>
<text x="72.6" y="167.3">MISO</text>
<text x="73.4" y="164.7">SKC</text>
<text x="126.3" y="165.2">CD4069</text>
<text x="127.8" y="162.9">U4C</text>
<text x="145.4" y="165.2">CD4069</text>
<text x="146.8" y="162.9">U4D</text>
<text x="257.3" y="162.6">din5</text>
<text x="53.7" y="172.3">int</text>
<text x="58.4" y="173.2" transform="rotate(-90 58.4 173.2)">5v</text>
<text x="72.6" y="169.8">MOSI</text>
<text x="74.7" y="172.3">SS</text>
<text x="165.7" y="173.3" transform="rotate(-90 165.7 173.3)">VDD</text>
<text x="47" y="175.6">+5V</text>
<text x="125.7" y="177.9">CD4069</text>
<text x="127.2" y="175.6">U4E</text>
<text x="145.4" y="177.9">CD4069</text>
<text x="146.9" y="175.6">U4F</text>
<text x="171.1" y="175.7">U4G</text>
<text x="171.5" y="178">CD4069</text>
<text x="165.7" y="182.7" transform="rotate(-90 165.7 182.7)">VSS</text>
<text x="163.3" y="193.9">GND</text>
</g>
<text font-size="1.8" fill="#0000c2" x="147.3" y="36.8">dsub9_jumper_pin_select</text>
<text font-size="1.4" fill="#0000c2" x="115.6" y="135.2">bootloader breakout</text>
</svg>
